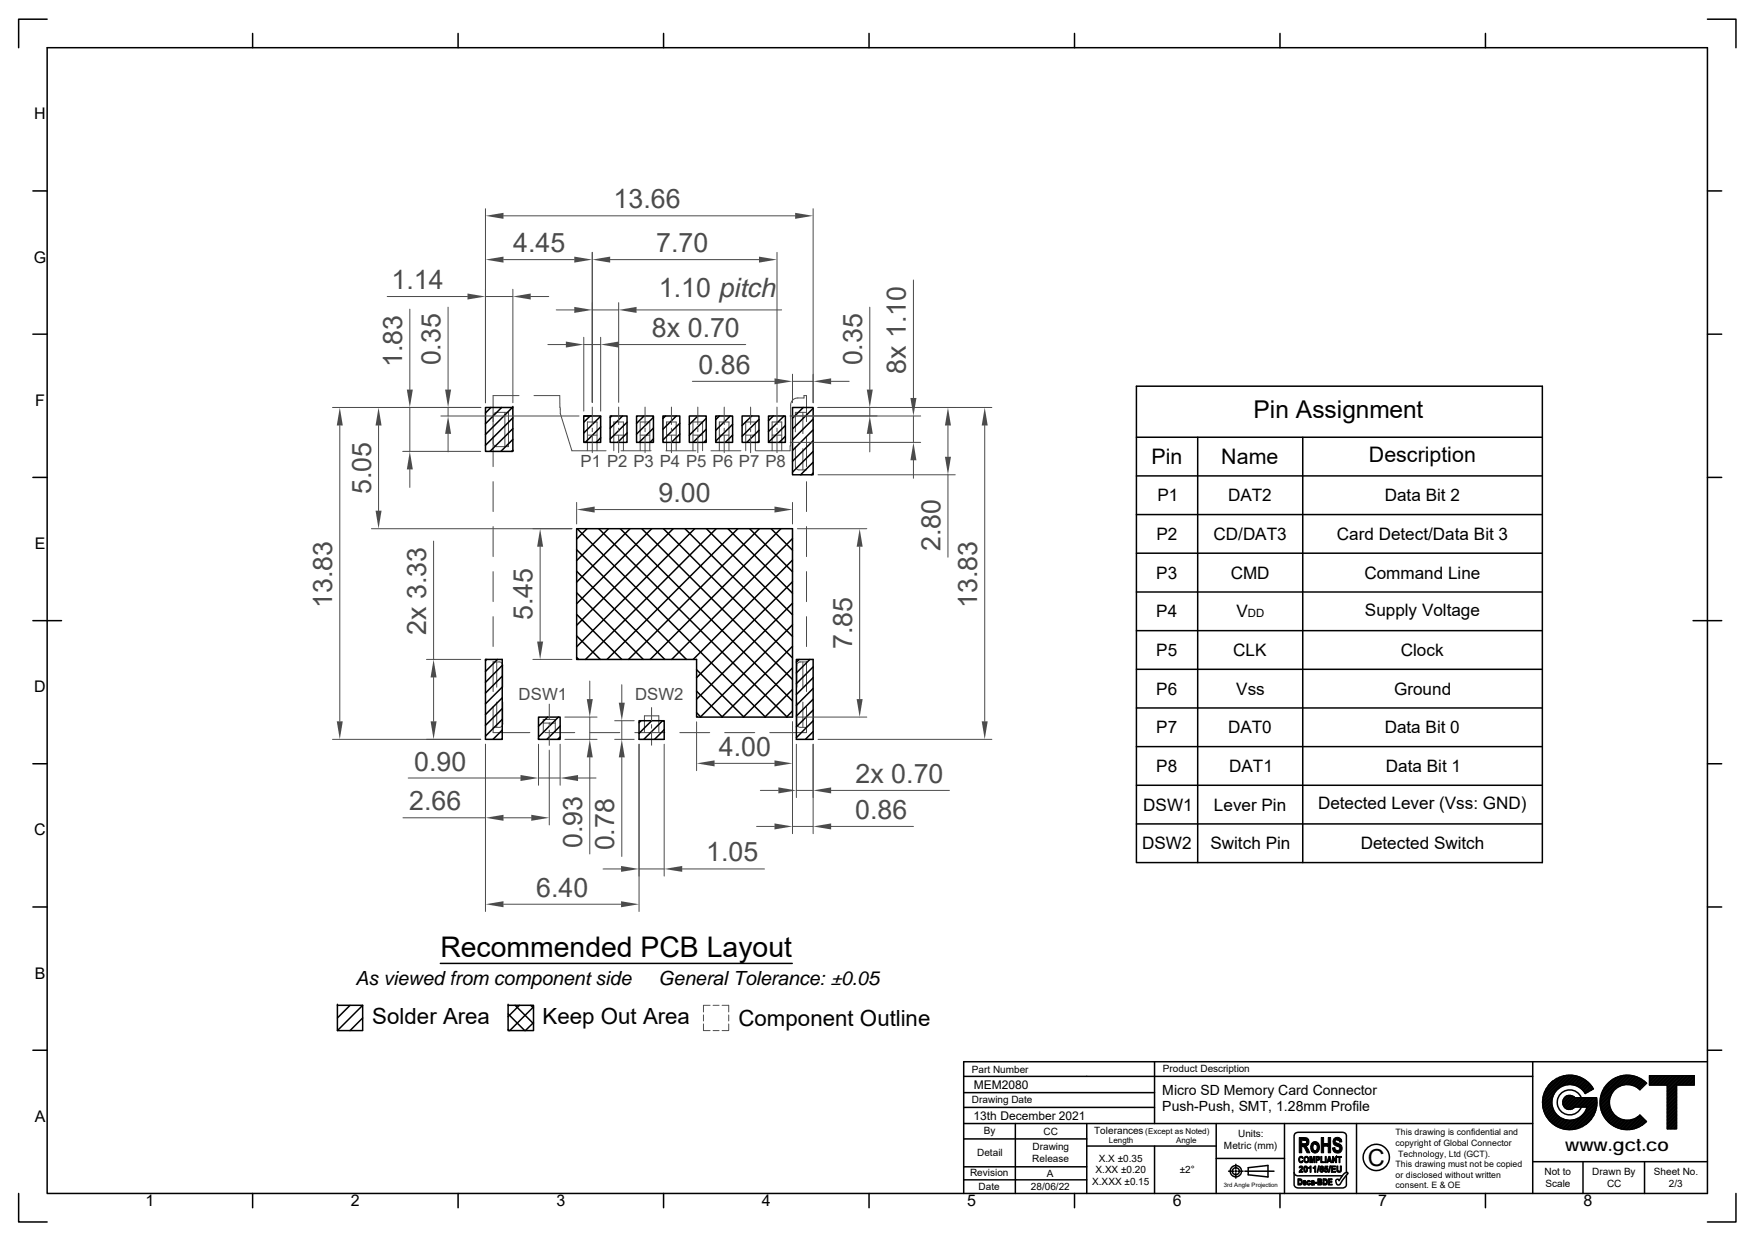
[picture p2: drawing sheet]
<svg xmlns="http://www.w3.org/2000/svg" width="297mm" height="210mm" viewBox="0 0 297 210" stroke-linecap="round" stroke-linejoin="round" font-family="sans-serif">
<g fill="none" stroke="#4b4b4b" stroke-width=".17">
<path d="M82.2 35.3v32.8M85.2 36.5h49.4M137.6 35.3v32.8M83.5 70.4a.63 .63 0 0 1 .6-.6h2v5.8h-2a.61 .61 0 0 1-.6-.6M85.4 69.8v5.8M87.8 66.9h-4.3v12.1M90.4 66.9h4.3l.1 3 2 6.4h5.8M99.4 73.6h1.6M99.4 76.3v-4.9h1.6v4.9M103.9 73.6h1.6M103.9 76.3v-4.9h1.6v4.9M105.1 76.3h5.1"/>
<path d="M108.4 73.6h1.6M108.4 76.3v-4.9h1.6v4.9M112.7 76.3h5.1M112.8 73.6h1.6M112.8 76.3v-4.9h1.6v4.9M117.3 73.6h1.6M117.3 76.3v-4.9h1.6v4.9M120.3 76.3h5.1M121.8 73.6h1.6M121.8 76.3v-4.9h1.6v4.9M126.2 73.6h1.6M126.2 76.3v-4.9h1.6v4.9"/>
<path d="M130.7 73.6h1.6M130.7 76.3v-4.9h1.6v4.9M134.6 75.6v3.3a.61 .61 0 0 0 .6 .6h1.3M135.9 69.8v3.6M135.9 75.9v3.6M136.5 71.3v-4.4h-.4v.4a1.93 1.93 0 0 0-2.1 .7l-.2 .5-.1 7.8h-5.7M136.5 73.9v5.1M136.5 69.8h-1.9v3.3M83.5 81.5v5.1M83.5 89.1v5.1M83.5 96.7v5.1M136.5 81.5v5.1"/>
<path d="M136.5 89.1v5.1M136.5 96.7v5.1M83.5 112h1a.57 .57 0 0 1 .6 .6v3.7M83.5 104.3v5.1M83.5 111.9v5.1M83.5 119.6v4.4h6.2M84.1 112v4.3M84.1 118.8v4.3M85.1 118.8v3.7a.61 .61 0 0 1-.6 .6h-1M134.9 118.8v3.7a.6 .6 0 0 0 .6 .6h1M135.3 112h.1M135.9 112v4.3"/>
<path d="M135.9 118.8v4.3M136.5 104.3v5.1M136.5 111.9v5.1M136.5 119.6v4.4h-6.2M136.5 112h-1a.59 .59 0 0 0-.6 .6v3.7M91.9 122.4h2.1M91.9 124v-2.3h2.1v2.3M92.2 124h5.1M99.8 124h5.1M107.4 124h5.1M109.1 124v-2.9h2.4v2.9M115.1 124h5"/>
<path d="M122.7 124h5"/>
</g>
<g fill="none" stroke="#000" stroke-width=".25">
<path d="M82.2 68.9h4.6v7.5h-4.6zM83.1 68.9l-.9 1M84.9 68.9l-2.7 2.8M86.7 68.9l-4.5 4.6M86.8 76.2l-.2 .2M86.8 74.3l-2 2.1M86.8 68.9h.1M86.8 72.5l-3.9 3.9M86.8 70.7l-4.6 4.6M98.8 70.4h2.9v4.5h-2.9zM98.8 70.4h1.4M99.9 70.4l-1.1 1"/>
<path d="M101.7 72.2l-2.6 2.7M101.7 70.4l-2.9 2.9M101.7 74.1l-.8 .8M103.3 70.4h2.8v4.5h-2.8zM103.5 70.4l-.2 .2M105.4 70.4l-2.1 2.1M106.1 73.3l-1.6 1.6M106.1 71.4l-2.8 2.9M107.7 70.4h2.9v4.5h-2.9zM109 70.4l-1.3 1.2M110.6 70.6l-2.9 2.9M110.6 72.4l-2.4 2.5"/>
<path d="M110.6 74.3l-.6 .6M112.2 70.4h2.9v4.5h-2.9zM112.6 70.4l-.4 .4M114.5 70.4l-2.3 2.2M115.1 71.6l-2.9 2.9M115.1 73.4l-1.5 1.5M116.7 70.4h2.8v4.5h-2.8zM118.1 70.4l-1.4 1.4M119.5 74.5l-.4 .4M119.5 72.6l-2.2 2.3M119.5 70.8l-2.8 2.8M121.1 70.4h2.9v4.5h-2.9z"/>
<path d="M121.8 70.4l-.7 .6M123.6 70.4l-2.5 2.4M124 73.6l-1.2 1.3M124 71.8l-2.9 2.8M125.6 70.4h2.9v4.5h-2.9zM127.2 70.4l-1.6 1.6M128.5 72.8l-2.1 2.1M128.5 71l-2.9 2.8M128.5 74.6l-.3 .3M130.1 70.4h2.8v4.5h-2.8zM130.9 70.4l-.8 .8M132.7 70.4l-2.6 2.6"/>
<path d="M132.9 72l-2.8 2.8M132.9 73.8l-1 1.1M134.1 68.9h3.5v11.4h-3.5zM136 68.9l-1.9 1.9M137.6 69.1l-3.5 3.5M137.6 70.9l-3.5 3.5M137.6 72.7l-3.5 3.5M137.6 74.6l-3.5 3.4M137.6 76.4l-3.5 3.5M137.6 78.2l-2.1 2.1M137.6 80l-.2 .3M82.2 111.6h2.8"/>
<path d="M82.4 111.6l-.2 .2M84.2 111.6l-2 2M85 112.6l-2.8 2.9M85 114.4l-2.8 2.9M85 116.3l-2.8 2.8M85 118.1l-2.8 2.8M85 119.9l-2.8 2.8M135.3 111.6l-.5 .4M137.1 111.6l-2.3 2.3M137.6 112.8l-2.8 2.9M137.6 114.7l-2.8 2.8M137.6 116.5l-2.8 2.8"/>
<path d="M137.6 118.3l-2.8 2.9M85 121.7l-2.8 2.9M85 123.5l-1.6 1.6M91.1 121.3h3.7v3.8h-3.7zM91.1 125.1h.1M92.7 121.3l-1.6 1.6M94.5 121.3l-3.4 3.4M94.8 124.7l-.4 .4M94.8 122.9l-2.2 2.2M108.2 125.1v-3.2h4.2v3.2M108.5 121.9l-.3 .4M110.3 121.9l-2.1 2.2"/>
<path d="M112.1 121.9l-3.1 3.2M112.4 123.5l-1.6 1.6M134.8 125.1v-13.5h2.8v13.5M137.6 120.1l-2.8 2.9M137.6 122l-2.8 2.8M137.6 123.8l-1.3 1.3"/>
</g>
<g fill="#4b4b4b">
<path d="M82.2 36.5l3-.5v1z"/>
<path d="M134.6 36l3 .5-3 .5z"/>
</g>
<g fill="none" stroke="#4b4b4b" stroke-width=".17">
<path d="M100.2 42.7v25.4M103.3 43.9h25.2M131.5 42.7v25.4M100.2 68.9v2.9M100.2 72.4v.7M100.2 73.6v3M104.7 68.9v2.9M104.7 72.4v.7M104.7 73.6v3M109.2 68.9v2.9M109.2 72.4v.7M109.2 73.6v3"/>
<path d="M113.6 68.9v2.9M113.6 72.4v.7M113.6 73.6v3M118.1 68.9v2.9M118.1 72.4v.7M118.1 73.6v3M122.6 68.9v2.9M122.6 72.4v.7M122.6 73.6v3M127 68.9v2.9M127 72.4v.7M127 73.6v3"/>
<path d="M131.5 68.9v2.9M131.5 72.4v.7M131.5 73.6v3"/>
</g>
<g fill="#4b4b4b">
<path d="M100.2 43.9l3.1-.5v1z"/>
<path d="M128.5 43.4l3 .5-3 .5z"/>
</g>
<path d="M138.5 68.9h29.4M166.7 72v50.1M138.5 125.1h29.4" fill="none" stroke="#4b4b4b" stroke-width=".17"/>
<g fill="#4b4b4b">
<path d="M166.7 68.9l.5 3.1h-1z"/>
<path d="M166.2 122.1h1l-.5 3z"/>
</g>
<path d="M138.5 68.9h23.2M160.4 72v5.3M138.5 80.3h23.2M160.4 80.3v14" fill="none" stroke="#4b4b4b" stroke-width=".17"/>
<g fill="#4b4b4b">
<path d="M160.4 68.9l.6 3.1h-1.1z"/>
<path d="M159.9 77.3h1.1l-.6 3z"/>
</g>
<path d="M117.2 64.5h13.9M134.1 63.3v4.8M134.1 64.5h3.5M137.6 63.3v4.8M140.7 64.5h3" fill="none" stroke="#4b4b4b" stroke-width=".17"/>
<g fill="#4b4b4b">
<path d="M137.6 64.5l3.1-.5v1z"/>
<path d="M131.1 64l3 .5-3 .5z"/>
</g>
<path d="M93 119.1v2.6M110.3 119.7v2.3M69.1 131.6h19M91.1 125.9v7M91.1 131.6h3.7M93 122.3v.6M93 123.5v2.6M94.8 125.9v7M97.8 131.6h3.1M110.3 122.6v.6M110.3 123.8v2.3" fill="none" stroke="#4b4b4b" stroke-width=".17"/>
<g fill="#4b4b4b">
<path d="M94.8 131.6l3-.5v1.1z"/>
<path d="M88.1 131.1l3 .5-3 .6z"/>
</g>
<path d="M108.2 125.9v22.3M112.4 125.9v22.3M102.1 147h3M108.2 147h4.2M115.5 147h13.9" fill="none" stroke="#4b4b4b" stroke-width=".17"/>
<g fill="#4b4b4b">
<path d="M105.1 146.5l3.1 .5-3.1 .5z"/>
<path d="M112.4 147l3.1-.5v1z"/>
</g>
<path d="M128.7 133.7h3M134.8 125.9v9M134.8 133.7h2.8M137.6 125.9v9M140.7 133.7h20" fill="none" stroke="#4b4b4b" stroke-width=".17"/>
<g fill="#4b4b4b">
<path d="M131.7 133.2l3.1 .5-3.1 .5z"/>
<path d="M137.6 133.7l3.1-.5v1z"/>
</g>
<path d="M105.2 115.9v3M104 121.9h3.3M104 125.1h3.3M105.2 121.9v3.2M105.2 128.2v16.7" fill="none" stroke="#4b4b4b" stroke-width=".17"/>
<g fill="#4b4b4b">
<path d="M104.7 118.9h1l-.5 3z"/>
<path d="M105.2 125.1l.5 3.1h-1z"/>
</g>
<path d="M99.8 115.2v3.1M95.6 121.3h5.4M95.6 125.1h5.4M99.8 121.3v3.8M99.8 128.2v16.3" fill="none" stroke="#4b4b4b" stroke-width=".17"/>
<g fill="#4b4b4b">
<path d="M99.3 118.3h1l-.5 3z"/>
<path d="M99.8 125.1l.5 3.1h-1z"/>
</g>
<path d="M69.4 52.3v13.6M68.2 68.9h13.2M68.2 76.4h13.2M69.4 68.9v7.5M69.4 79.4v3.1" fill="none" stroke="#4b4b4b" stroke-width=".17"/>
<g fill="#4b4b4b">
<path d="M69.4 76.4l.5 3h-1z"/>
<path d="M68.9 65.9h1l-.5 3z"/>
</g>
<path d="M154.6 47.4v19.9M133.7 70.4h22.1M133.7 74.9h22.1M154.6 70.4v4.5M154.6 77.9v3" fill="none" stroke="#4b4b4b" stroke-width=".17"/>
<g fill="#4b4b4b">
<path d="M154.6 74.9l.5 3h-1z"/>
<path d="M154.1 67.3h1l-.5 3.1z"/>
</g>
<path d="M86.8 76.3l-.1 .1M85 111.6v13.5h-2.8v-13.5M117.9 111.6h-20.3v-22.1h36.5v31.8M108.2 125.1h4.2M134.8 125.1h2.8" fill="none" stroke="#000" stroke-width=".25"/>
<path d="M65.5 50.2h13.6M82.2 48.9v19.2M82.2 50.2h4.6M86.8 48.9v19.2M89.8 50.2h3.1" fill="none" stroke="#4b4b4b" stroke-width=".17"/>
<g fill="#4b4b4b">
<path d="M86.8 50.2l3-.5v1z"/>
<path d="M79.1 49.7l3.1 .5-3.1 .5z"/>
</g>
<path d="M90.2 89.5h6.6M91.4 92.5v16M90.2 111.6h6.6" fill="none" stroke="#4b4b4b" stroke-width=".17"/>
<g fill="#4b4b4b">
<path d="M91.4 89.5l.5 3h-1z"/>
<path d="M90.9 108.5h1l-.5 3.1z"/>
</g>
<path d="M97.6 85v3.7M100.6 86.2h30.5M134.1 85v3.7" fill="none" stroke="#4b4b4b" stroke-width=".17"/>
<g fill="#4b4b4b">
<path d="M131.1 85.7l3 .5-3 .5z"/>
<path d="M97.6 86.2l3-.5v1z"/>
</g>
<g fill="none" stroke="#000" stroke-width=".25">
<path d="M97.6 93l18.6 18.6M97.6 96.7l14.9 14.9M97.7 89.5l31.9 31.8M99.4 89.5l-1.8 1.7M101.3 89.5l31.9 31.8M103 89.5l-5.4 5.4M105 89.5l29.1 29.1M106.6 89.5l-9 9M108.6 89.5l25.5 25.5M110.3 89.5l-12.7 12.7M112.3 89.5l21.8 21.8M113.9 89.5l-16.3 16.3"/>
<path d="M115.9 89.5l18.2 18.2M117.6 89.5l-20 19.9M119.6 89.5l14.5 14.5M121.2 89.5l-22.1 22.1M123.2 89.5l10.9 10.9M124.9 89.5l-22.2 22.1M126.9 89.5l7.2 7.2M128.5 89.5l-22.1 22.1M130.5 89.5l3.6 3.6M132.2 89.5l-22.2 22.1M134.1 98.4l-16.2 16.3M134.1 94.8l-16.8 16.8"/>
<path d="M134.1 91.1l-20.4 20.5M97.6 100.3l11.3 11.3M97.6 104l7.6 7.6M97.6 107.6l4 4M97.6 111.2l.3 .4M117.9 113.3l8 8M117.9 117l4.4 4.3M117.9 111.6v9.7h16.2M134.1 116.7l-4.6 4.6M134.1 113l-8.3 8.3M134.1 109.4l-11.9 11.9M134.1 105.7l-15.6 15.6"/>
<path d="M134.1 102.1l-16.2 16.2M117.9 120.6l.7 .7M134.1 120.3l-1 1"/>
</g>
<path d="M117.9 122.1v8.3M120.9 129.2h10.2M134.1 122.1v8.3" fill="none" stroke="#4b4b4b" stroke-width=".17"/>
<g fill="#4b4b4b">
<path d="M117.9 129.2l3-.5v1z"/>
<path d="M131.1 128.7l3 .5-3 .5z"/>
</g>
<path d="M135 89.5h11.7M145.5 92.5v25.8M135 121.3h11.7" fill="none" stroke="#4b4b4b" stroke-width=".17"/>
<g fill="#4b4b4b">
<path d="M145.5 89.5l.5 3h-1z"/>
<path d="M145 118.3h1l-.5 3z"/>
</g>
<path d="M128.1 139.8h3M134.1 139.8h3.5M134.1 122.1v19M137.6 125.9v15.2M140.7 139.8h13.9" fill="none" stroke="#4b4b4b" stroke-width=".17"/>
<g fill="#4b4b4b">
<path d="M131.1 139.3l3 .5-3 .5z"/>
<path d="M137.6 139.8l3.1-.5v1z"/>
</g>
<g fill="none" stroke="#000" stroke-width=".25">
<path d="M8 3.2h-4.8v4.9M8 8.1h281v193.8h-281zM42.8 5.7v2.4M77.5 5.7v2.4M112.3 5.7v2.4M147.1 5.7v2.4M181.9 5.7v2.4M216.6 5.7v2.4M251.4 5.7v2.4M289 3.2h4.8v4.9M5.6 32.3h2.4M289 32.3h2.4"/>
<path d="M5.6 56.5h2.4M289 56.5h2.4M192.3 74h68.7M192.3 65.3h68.7v80.7h-68.7zM202.7 74v72M220.5 74v72M5.6 80.8h2.4M192.3 80.5h68.7M192.3 87.1h68.7M192.3 93.6h68.7M289 80.8h2.4M5.6 105h4.8"/>
<path d="M192.3 100.2h68.7M192.3 106.7h68.7M192.3 113.2h68.7M192.3 119.8h68.7M286.6 105h4.8M5.6 129.2h2.4M192.3 126.3h68.7M192.3 132.9h68.7M192.3 139.4h68.7M289 129.2h2.4M5.6 153.5h2.4M289 153.5h2.4"/>
<path d="M5.6 177.7h2.4M57.1 170.1h4.3v4.3h-4.3zM57.1 170.1h.1M59.2 170.1l-2.1 2.1M61.4 172.2l-2.2 2.2M61.4 170.1l-4.3 4.3M74.5 163h59.6M86 171.6l2.8 2.8M86 174.2l.2 .2M86 170.1h4.3v4.3h-4.3zM86 170.1h.1M87.2 170.1l3.1 3.1"/>
<path d="M87.9 170.1l-1.9 1.9M89.8 170.1l.5 .5M90.3 170.4l-4 4M90.3 173l-1.4 1.4M195.4 179.6v10.5M259.4 179.6v22.3M289 179.6h-125.9v22.3M289 177.7h2.4M163.1 182.1h96.3M163.1 190.1h96.3M163.1 192.7h20.8M163.1 197.4h20.8"/>
<path d="M163.1 187.4h32.3M163.1 184.9h32.3M163.1 199.6h20.8M171.9 190.1v11.8M183.9 190.1v11.8M183.9 193.9h21.9M195.4 193.9v8M205.8 196h11.6M205.8 190.1v11.8M207.9 198.2h.9M209 198.2h.3M209.2 197v.8"/>
<path d="M209.2 198v.3M209.2 198.5v.8M209.5 198.2h.9M210.7 198.2h4.9M211.3 197.6l3.3-.4v1.9l-3.3-.3zM217.4 190.1v11.8M219 198.4a.76 .76 0 0 0 1.1 .6h7.1M226.1 199.7a.29 .29 0 0 1 .3-.2 .29 .29 0 0 1 .3 .3l.1-.3a1.65 1.65 0 0 1 1.2-1.1l.1 .2-1.3 1.7a.35 .35 0 0 1-.3 .2 .35 .35 0 0 1-.3-.2zM227.9 198.4v-5.8a.79 .79 0 0 0-.2-.9 .79 .79 0 0 0-.9-.1h-5.9a3 3 0 0 0-1.7 .2 13.7 13.7 0 0 0-.2 3.9v3.1a3.6 3.6 0 0 0 .1 1.9 2.65 2.65 0 0 0 1.8 .3h5.2a2.31 2.31 0 0 0 1.6-.1l.2-.3v-1.8M229.6 190.1v11.8M259.4 196.6h29.6M262.6 186.6l-1.3 1.4"/>
<path d="M262.7 186.4l-1.4 1.4M262.7 186.8l-1.3 1.3M262.7 186.1l-1.5 1.5M262.7 187.1l-1.3 1.2M262.7 185.9l-1.5 1.5M262.7 187.2l-1.2 1.3M262.8 187.4l-1.2 1.2M262.8 182.9l-.7 .8M262.8 185.5l-1.7 1.7M262.8 187.6l-1.1 1.2M262.9 187.8l-1.2 1.1M263 187.9l-1.2 1.2"/>
<path d="M263 185.1l-1.9 1.9M263.1 188.1l-1.2 1.1M263.2 188.2l-1.2 1.1M263.2 188.4l-1.1 1.1M263.4 188.5l-1.1 1.1M263.5 188.6l-1.1 1.1M263.5 182.5l-1.9 1.9M263.6 188.7l-1.1 1.2M263.7 188.9l-1.1 1.1M263.8 189l-1.1 1.1M263.9 182.3l-2.5 2.5M264 189l-1.2 1.2"/>
<path d="M264.1 189.2l-1.1 1.1M264.3 189.2l-1.2 1.2M264.3 182.1l-3 3.1M264.4 189.3l-1.1 1.2M264.6 189.4l-1.2 1.1M264.6 182l-3.4 3.5M264.8 189.4l-1.2 1.2M264.9 182l-3.8 3.8M265 189.5l-1.3 1.2M265.2 189.5l-1.3 1.3M265.2 182l-4.1 4.1M265.3 185.4l-.7 .7"/>
<path d="M265.3 189.6l-1.2 1.2M265.5 181.9l-4.4 4.4M265.6 185.3l-1.1 1.1M265.6 189.6l-1.4 1.3M265.7 181.9l-4.6 4.6M265.8 185.3l-1.3 1.4M265.8 189.6l-1.4 1.4M265.9 181.9l-4.8 4.9M266 185.4l-1.5 1.5M266.1 189.6l-1.5 1.4M266.1 182l-1.9 1.9M266.2 185.4l-1.6 1.6"/>
<path d="M266.3 185.5l-1.6 1.7M266.3 189.5l-1.5 1.6M266.4 182l-1.7 1.7M266.5 185.6l-1.7 1.7M266.6 182l-1.6 1.6M266.6 185.8a1.26 1.26 0 0 0-1.8-.1 1.19 1.19 0 0 0-.2 1.3 1.19 1.19 0 0 0 1.1 .7l.9-.4M266.6 187.3h2M266.6 185.7l-1.7 1.7M266.7 189.4l-1.7 1.7M266.7 182.1l-1.4 1.4M266.8 185.7l-1.8 1.8M266.9 182.1l-1.4 1.4"/>
<path d="M267 185.7l-1.8 1.9M267.1 189.2l-1.9 1.9M267.1 182.2l-1.3 1.3M267.3 185.7l-2 2M267.3 182.2l-1.3 1.3M267.5 182.3l-1.3 1.2M267.5 185.7l-2 2M267.6 182.4l-1.2 1.2M267.7 185.7a2.12 2.12 0 0 0-3.3-.9 2.12 2.12 0 0 0 0 3.4 2.12 2.12 0 0 0 3.3-.9M267.8 185.7l-2 2M267.8 182.4l-1.2 1.2M267.9 196.6v5.3"/>
<path d="M267.9 182.5l-1.1 1.2M268 185.7l-1.9 2M268.1 182.6l-1.2 1.2M268.2 182.7l-1.1 1.1M268.2 185.7l-1.5 1.6M268.4 182.8l-1.2 1.1M268.5 185.7l-1.6 1.6M268.5 182.9l-1.1 1.1M268.6 183l-1.1 1.1M268.7 185.7l-1.6 1.6M268.8 183.1l-1.1 1.1M268.9 183.2l-1.1 1.1"/>
<path d="M268.9 185.7l-1.5 1.6M269 183.3l-1.1 1.1M269.1 183.5l-1.1 1.1M269.2 185.7l-1.6 1.6M269.2 183.6l-1.1 1.1M269.3 183.7l-1.1 1.1M269.4 189.3l-1 .9M269.4 185.7l-1.6 1.6M269.4 183.8l-1.1 1.2M269.5 184l-.8 .8M269.6 184.1l-.4 .4M269.6 185.7l-1.5 1.6"/>
<path d="M269.7 184.2a4.6 4.6 0 0 0-7.7-.4 4.6 4.6 0 0 0 2.6 7.2 4.6 4.6 0 0 0 5.6-5.3h-3.6M269.7 184.2l-1.4 .8a3 3 0 0 0-4.8-.6 3 3 0 0 0 .7 4.7 3 3 0 0 0 4.4-1.8M269.8 188.7l-2 1.9M269.9 185.7l-1.6 1.6M270 188.2l-2.6 2.6M270.1 187.9l-3.1 3.1M270.1 185.7l-1.6 1.6M270.2 187.5l-3.5 3.5M270.2 185.9l-1.6 1.6M270.2 187.3l-3.8 3.8M270.3 186.1l-1.9 1.8M270.3 186.3l-4.9 4.8"/>
<path d="M270.3 186.7l-4.4 4.4M270.3 187l-4.2 4.1M270.3 186.5l-4.7 4.6M272.4 186.3l-1.4 1.4M272.4 186.5l-1.4 1.4M272.4 186.8l-1.3 1.3M272.4 186l-1.5 1.5M272.4 187l-1.3 1.2M272.4 183.1a4.6 4.6 0 0 1 6.3 .2l-1.1 1.1a3 3 0 0 0-4.3 0 3 3 0 0 0 0 4.3 3 3 0 0 0 4.3 0l1.1 1.1a4.6 4.6 0 0 1-6.6-.2 4.6 4.6 0 0 1 .3-6.5zM272.4 187.2l-1.2 1.2M272.5 187.4l-1.2 1.2M272.5 185.7l-1.6 1.6"/>
<path d="M272.5 187.5l-1.1 1.2M272.6 187.7l-1.2 1.2M272.6 185.4l-1.8 1.7M272.7 187.9l-1.2 1.1M272.8 188l-1.2 1.2M272.9 188.2l-1.2 1.1M272.9 184.9l-2.1 2M272.9 188.3l-1.1 1.1M273 182.6l-1.5 1.5M273.1 188.4l-1.2 1.2M273.2 188.6l-1.1 1.1M273.3 188.7l-1.1 1.1"/>
<path d="M273.4 188.8l-1.1 1.1M273.5 182.3l-2.3 2.3M273.5 188.9l-1.1 1.1M273.7 189l-1.2 1.1M273.8 189.1l-1.1 1.1M273.9 182.2l-2.8 2.8M273.9 189.2l-1.1 1.1M274.1 189.3l-1.2 1.1M274.2 182.1l-3.2 3.3M274.3 189.3l-1.2 1.2M274.4 189.4l-1.2 1.2M274.5 182l-3.6 3.7"/>
<path d="M274.6 189.5l-1.2 1.2M274.8 189.5l-1.2 1.2M274.8 182l-4 3.9M275 189.5l-1.3 1.3M275.1 181.9l-4.3 4.3M275.2 189.6l-1.3 1.3M275.3 181.9l-4.5 4.5M275.4 189.6l-1.3 1.3M275.6 181.9l-4.8 4.8M275.7 189.6l-1.4 1.4M275.8 182l-2.1 2M276 189.5l-1.6 1.5"/>
<path d="M276 182l-1.8 1.7M276.2 182l-1.6 1.6M276.3 189.4l-1.6 1.7M276.4 182l-1.5 1.5M276.6 182.1l-1.4 1.4M276.6 189.3l-1.8 1.8M276.8 182.1l-1.4 1.4M276.9 182.2l-1.3 1.3M277.1 182.3l-1.3 1.2M277.2 189l-2.1 2.1M277.3 182.3l-1.2 1.3M277.4 182.4l-1.2 1.2"/>
<path d="M277.6 182.5l-1.2 1.2M277.6 188.8l-2.3 2.3M277.7 182.6l-1.1 1.1M277.8 188.9l-2.3 2.2M277.9 189l-2.1 2.1M277.9 182.7l-1.1 1.1M278 189.1l-2 2M278 182.8l-1.1 1.1M278.1 189.2l-1.8 1.8M278.2 182.8l-1.1 1.2M278.2 189.4l-1.6 1.6M278.3 183l-1.1 1.1"/>
<path d="M278.3 196.6v5.3M278.4 189.5l-1.4 1.3M278.4 183.1l-1.1 1.1M278.5 189.6l-1.1 1.1M278.6 183.2l-1.1 1.1M278.6 189.7l-.7 .7M279.2 182h7.5v1.6h-2.9v7.4h-1.6v-7.4h-3zM279.2 182v.1M279.5 182l-.3 .3M279.7 182l-.5 .5M279.9 182l-.7 .8M280.2 182l-1 1"/>
<path d="M280.4 182l-1.2 1.2M280.6 182l-1.4 1.5M280.9 182l-1.6 1.6M281.1 182l-1.6 1.6M281.3 182l-1.5 1.6M281.6 182l-1.6 1.6M281.8 182l-1.6 1.6M282 182l-1.5 1.6M282.3 182l-1.6 1.6M282.5 182l-1.6 1.6M282.7 182l-1.5 1.6M283 182l-1.6 1.6"/>
<path d="M283.2 182l-1.5 1.6M283.5 182l-1.6 1.6M283.7 182l-1.6 1.6M283.8 190.4l-.6 .6M283.8 190.2l-.9 .8M283.8 189.9l-1.1 1.1M283.8 189.7l-1.3 1.3M283.8 189.5l-1.6 1.5M283.8 190.9l-.1 .1M283.8 190.7l-.4 .3M283.8 183.8l-1.6 1.6M283.8 184.1l-1.6 1.5"/>
<path d="M283.8 184.3l-1.6 1.6M283.8 184.5l-1.6 1.6M283.8 184.8l-1.6 1.5M283.8 185l-1.6 1.6M283.8 185.3l-1.6 1.5M283.8 185.5l-1.6 1.6M283.8 185.7l-1.6 1.6M283.8 186l-1.6 1.5M283.8 186.2l-1.6 1.6M283.8 186.4l-1.6 1.6M283.8 186.7l-1.6 1.5M283.8 186.9l-1.6 1.6"/>
<path d="M283.8 187.1l-1.6 1.6M283.8 187.4l-1.6 1.5M283.8 187.6l-1.6 1.6M283.8 187.8l-1.6 1.6M283.8 188.1l-1.6 1.5M283.8 188.3l-1.6 1.6M283.8 188.5l-1.6 1.6M283.8 188.8l-1.6 1.5M283.8 189l-1.6 1.6M283.8 189.2l-1.6 1.6M283.9 182l-1.7 1.8M284.2 182l-2 2"/>
<path d="M284.4 182l-2.2 2.2M284.6 182l-2.4 2.5M284.9 182l-2.7 2.7M285.1 182l-2.9 2.9M285.3 182l-3.1 3.2M285.6 182l-1.6 1.6M285.8 182l-1.6 1.6M286 182l-1.5 1.6M286.3 182l-1.6 1.6M286.5 182l-1.6 1.6M286.7 182.7l-.8 .9M286.7 182.5l-1.1 1.1"/>
<path d="M286.7 182.3l-1.3 1.3M286.7 182l-1.5 1.6M286.7 183.4l-.1 .2M286.7 183.2l-.3 .4M286.7 183l-.6 .6M3.2 201.9v4.9h4.8M42.8 201.9v2.5M77.5 201.9v2.5M112.3 201.9v2.5M147.1 201.9v2.5M181.9 201.9v2.5M216.6 201.9v2.5"/>
<path d="M251.4 201.9v2.5M293.8 201.9v4.9h-4.8"/>
<circle cx="209.2" cy="198.2" r=".96"/>
<circle cx="209.2" cy="198.2" r=".59"/>
<circle cx="232.9" cy="195.8" r="2.22"/>
</g>
<path d="M62.9 68.9h18.5M64.1 72v14.4M62.9 89.5h33.9M119.1 173.3v1.1h1.1M119.1 171.7v1M120.2 170.1h-1.1v1.1M120.7 170.1h1M120.7 174.4h1M122.2 170.1h1.1v1.1M123.3 173.3v1.1h-1.1M123.3 171.7v1" fill="none" stroke="#4b4b4b" stroke-width=".17"/>
<g fill="#000" stroke="#000" stroke-width=".17">
<path d="M219.9 197.4h.3l-.1 .2h-.2z" fill-rule="evenodd"/>
<path d="M219.7 199.4l.5 .1 .1 .1h-.4v.7l.4 .1-.1 .1h-.5z" fill-rule="evenodd"/>
<path d="M220 195.7h.3l.2 .1-.4 .1-.1 .2 .1 .4 .4 .1-.2 .2-.3-.1-.2-.3v-.4z" fill-rule="evenodd"/>
<path d="M220 197.4a.35 .35 0 0 1 .5 0 .35 .35 0 0 1-.1 .5l-.2 .3h.3v.2h-.6l.1-.4a.44 .44 0 0 0 .3-.6z" fill-rule="evenodd"/>
<path d="M219.9 199.6h.4l.1 .1-.1 .7-.4-.1h.2a.43 .43 0 0 0 0-.6z" fill-rule="evenodd"/>
<path d="M220.2 196.6l.2-.3 .2 .1-.1 .2z" fill-rule="evenodd"/>
<path d="M220.2 195.8h.3l.1 .2h-.2z" fill-rule="evenodd"/>
<path d="M220.6 199.9h.2l-.1 .2h.4v.1h-.4l.1 .2h.3l-.1 .1h-.3l-.1-.1z" fill-rule="evenodd"/>
<path d="M219.9 192.5h1.3l.3 .4h-1.2v.7h1.1l-.3 .4h-.8v1.1h-.4z" fill-rule="evenodd"/>
<path d="M220.7 195.9l.4-.1a.38 .38 0 0 0-.2 .4 .38 .38 0 0 0 .2 .4h.3l-.2 .2-.3-.1-.2-.4z" fill-rule="evenodd"/>
<path d="M220.6 199.8h.4l.1 .3h-.4h.2v-.1l-.3-.1z" fill-rule="evenodd"/>
<path d="M220.8 197.4l.3-.1 .1 .1-.3 .1v.6l.3 .1-.1 .2-.3-.1-.1-.2z" fill-rule="evenodd"/>
<path d="M220.4 194h.7l.6 1.1h-.5l-.5-1z" fill-rule="evenodd"/>
<path d="M220.8 195.8a.5 .5 0 0 1 .7 0 .5 .5 0 0 1 0 .7l-.4 .1 .2-.2v-.4l-.1-.1z" fill-rule="evenodd"/>
<path d="M221 197.4l.3 .1-.1 .7h-.2l.1-.2v-.4z" fill-rule="evenodd"/>
<path d="M221.3 199.9h.2l-.1 .1v.3l.4 .1-.1 .1h-.3l-.1-.1z" fill-rule="evenodd"/>
<path d="M220.6 192.9h.9v.1l-.1 .6h-1.1h.5a.34 .34 0 0 0 .3-.3 .34 .34 0 0 0-.2-.4z" fill-rule="evenodd"/>
<path d="M221.5 197.5l.2 .1-.2 .1z" fill-rule="evenodd"/>
<path d="M221.3 199.8l.3-.1 .2 .3-.5-.1z" fill-rule="evenodd"/>
<path d="M221.5 197.5l.4-.2v1.1h-.2v-.8z" fill-rule="evenodd"/>
<path d="M221.7 195.7h.3l-.2 1h-.1z" fill-rule="evenodd"/>
<path d="M222 195.7l.1 .7-.1 .3-.2-.8z" fill-rule="evenodd"/>
<path d="M222 199.8l.3-.1 .1 .2h-.3v.1l-.2-.1z" fill-rule="evenodd"/>
<path d="M222.2 197.5l.3 .1-.3 .1z" fill-rule="evenodd"/>
<path d="M222.2 199.9h.2l.1 .5h-.3l.1-.2-.3-.1 .3-.1z" fill-rule="evenodd"/>
<path d="M222.3 195.7h.2l-.1 .2-.2 .8h-.2z" fill-rule="evenodd"/>
<path d="M222.5 195.7v1h-.1v-.8z" fill-rule="evenodd"/>
<path d="M222 193.4a.67 .67 0 0 1 1.2 .1l-.6 .1a.61 .61 0 0 0-.4 .5 .61 .61 0 0 0 .4 .6h-.6l-.2-.7z" fill-rule="evenodd"/>
<path d="M222.2 197.5l.5-.2v1.1h-.2v-.8z" fill-rule="evenodd"/>
<path d="M223.2 197.3h.1l-.2 1.1h-.2z" fill-rule="evenodd"/>
<path d="M222.7 195.7h.5l.2 .1h-.5v.4h.5l-.2 .1h-.3v.4h-.2z" fill-rule="evenodd"/>
<path d="M222.6 193.6l.6-.1a.92 .92 0 0 1 0 1.1 .92 .92 0 0 1-1 .4l-.2-.3h.6a.63 .63 0 0 0 .3-.6 .63 .63 0 0 0-.3-.5z" fill-rule="evenodd"/>
<path d="M223 195.8h.4v.4h-.5l.3-.1-.1-.2z" fill-rule="evenodd"/>
<path d="M223 199.4l.6 .1 .1 .1h-.5v.3h.5h-.1l.1 .2h-.5v.2h.6l-.2 .2h-.6z" fill-rule="evenodd"/>
<path d="M223.3 199.6h.4v.3h-.5l.3-.1v-.2z" fill-rule="evenodd"/>
<path d="M223.5 195.7h.2v.9h.5v.1h-.7z" fill-rule="evenodd"/>
<path d="M223.6 197.7h.3h-.3z" fill-rule="evenodd"/>
<path d="M223.5 197.4l.3-.1 .2 .1-.4 .1v.2l.4 .1-.4 .1v.2l.1 .1h-.3v-.1z" fill-rule="evenodd"/>
<path d="M223.7 197.8h.3a.34 .34 0 0 1 0 .4 .34 .34 0 0 1-.5 .1l-.1-.1 .4-.1z" fill-rule="evenodd"/>
<path d="M223.7 197.4h.3v.1z" fill-rule="evenodd"/>
<path d="M223.6 192.5h.4v1l.8 .4h-.8v1.2h-.4z" fill-rule="evenodd"/>
<path d="M223.9 199.4l.5 .1 .2 .1h-.5v.7l.5 .1-.1 .1h-.6z" fill-rule="evenodd"/>
<path d="M224.3 195.7h.2v1h-.2z" fill-rule="evenodd"/>
<path d="M224.1 198.1l.6 .1-.4 .2z" fill-rule="evenodd"/>
<path d="M224.4 197.7h.2z" fill-rule="evenodd"/>
<path d="M224.2 199.6h.4v.8l-.5-.1h.3l.1-.2v-.4z" fill-rule="evenodd"/>
<path d="M224.5 197.8h.2v.4h-.2l.1-.1z" fill-rule="evenodd"/>
<path d="M224.3 197.3h.4v.2h-.3v.2l.3 .1-.5 .1z" fill-rule="evenodd"/>
<path d="M225.1 197.3h.1l-.2 1.1h-.2z" fill-rule="evenodd"/>
<path d="M224.9 195.7h.2l-.2 .6 .3 .2h-.4l-.1 .2h-.1z" fill-rule="evenodd"/>
<path d="M225.1 195.7l.3 1h-.2v-.2l-.3-.2h.2l-.1-.4z" fill-rule="evenodd"/>
<path d="M224.8 192.5h.4v2.6h-.4v-1.2l-.8-.4h.8z" fill-rule="evenodd"/>
<path d="M224.8 199.4h.7v.2h-.5v.3h.4v.2h-.4v.2h.5v.2h-.7z" fill-rule="evenodd"/>
<path d="M225.5 195.7h.2v1h-.2z" fill-rule="evenodd"/>
<path d="M225.7 195.7l.4 .7v.3l-.4-.7z" fill-rule="evenodd"/>
<path d="M225.5 194.2h.4l.1 .3 .4 .2h-.7z" fill-rule="evenodd"/>
<path d="M225.3 197.3h.8v.1h-.6v.3h.5v.2h-.5v.3h.6v.2h-.8z" fill-rule="evenodd"/>
<path d="M226.1 195.7v1h.1v-1z" fill-rule="evenodd"/>
<path d="M225.7 192.8a.79 .79 0 0 1 1.3 .1h-.7a.28 .28 0 0 0-.3 .3 .28 .28 0 0 0 .3 .2 .82 .82 0 0 1 .8 1.2 .82 .82 0 0 1-1.4 .1h.7a.38 .38 0 0 0 .4-.5 .38 .38 0 0 0-.5-.3l-.3-.1a.77 .77 0 0 1-.3-1z" fill-rule="evenodd"/>
<path d="M226.3 197.3h.1l.1 .8 .2 .1h-.4z" fill-rule="evenodd"/>
<path d="M226.3 192.9h.7l.1 .3h-.4l-.2-.3z" fill-rule="evenodd"/>
<path d="M226.8 197.3h.2v.8a.42 .42 0 0 1-.6 .2l-.1-.1 .5-.1z" fill-rule="evenodd"/>
<path d="M226.4 195.7h.7v.1h-.3v.9h-.2v-.9h-.2z" fill-rule="evenodd"/>
<path d="M220.9 200.3l.2 .1h-.3z" fill-rule="evenodd"/>
<path d="M221.7 200.2l.1 .1v.1h-.3z" fill-rule="evenodd"/>
<path d="M221.9 200.4l.4 .1h-.2z" fill-rule="evenodd"/>
<path d="M221.9 200.2h.4h-.2v.2h.4v.1l-.6-.1z" fill-rule="evenodd"/>
<path d="M222.6 200h.3v.2h-.3z" fill-rule="evenodd"/>
<path d="M223.4 200.1h.3l.1 .2h-.6h.4l-.1-.2z" fill-rule="evenodd"/>
</g>
<g fill="#4b4b4b">
<path d="M64.1 68.9l.5 3.1h-1z"/>
<path d="M63.6 86.4h1l-.5 3.1z"/>
</g>
<path d="M147.2 52v13.9M133.7 70.4h14.7M138.5 68.9h9.9M147.2 68.9v1.5M147.2 73.4v3.1" fill="none" stroke="#4b4b4b" stroke-width=".17"/>
<g fill="#4b4b4b">
<path d="M147.2 70.4l.5 3h-1z"/>
<path d="M146.7 65.9h1l-.5 3z"/>
</g>
<path d="M75.8 52v13.9M74.6 70.4h23.4M74.6 68.9h6.8M75.8 68.9v1.5M75.8 73.4v3.1" fill="none" stroke="#4b4b4b" stroke-width=".17"/>
<g fill="#4b4b4b">
<path d="M75.8 70.4l.5 3h-1z"/>
<path d="M75.3 65.9h1l-.5 3z"/>
</g>
<path d="M56.3 68.9h25.1M57.5 72v50.1M56.3 125.1h25.1" fill="none" stroke="#4b4b4b" stroke-width=".17"/>
<g fill="#4b4b4b">
<path d="M57.5 68.9l.5 3.1h-1z"/>
<path d="M57 122.1h1l-.5 3z"/>
</g>
<path d="M68.2 138.4h14M82.2 125.9v13.7M85.2 138.4h4.7M93 126.9v12.7" fill="none" stroke="#4b4b4b" stroke-width=".17"/>
<g fill="#4b4b4b">
<path d="M89.9 137.9l3.1 .5-3.1 .5z"/>
<path d="M82.2 138.4l3-.5v1z"/>
</g>
<path d="M82.2 125.9v28.3M108.2 125.9v28.3M85.2 153h19.9" fill="none" stroke="#4b4b4b" stroke-width=".17"/>
<g fill="#4b4b4b">
<path d="M82.2 153l3-.5v1z"/>
<path d="M105.1 152.5l3.1 .5-3.1 .5z"/>
</g>
<path d="M73.4 91.6v20M72.2 111.6h9.2M73.4 114.6v7.5M72.2 125.1h9.2" fill="none" stroke="#4b4b4b" stroke-width=".17"/>
<g fill="#4b4b4b">
<path d="M72.9 122.1h1l-.5 3z"/>
<path d="M73.4 111.6l.5 3h-1z"/>
</g>
<path d="M82.2 42.7v25.4M85.2 43.9h12M100.2 42.7v25.4" fill="none" stroke="#4b4b4b" stroke-width=".17"/>
<g fill="#4b4b4b">
<path d="M97.2 43.4l3 .5-3 .5z"/>
<path d="M82.2 43.9l3-.5v1z"/>
</g>
<path d="M92.7 58.3h3.1M98.8 57.1v12.5M98.8 58.3h2.9M101.7 57.1v12.5M104.7 58.3h21.5" fill="none" stroke="#4b4b4b" stroke-width=".17"/>
<g fill="#4b4b4b">
<path d="M95.8 57.8l3 .5-3 .5z"/>
<path d="M101.7 58.3l3-.5v1z"/>
</g>
<path d="M94.1 52.4h3.1M100.2 51.2v16.9M100.2 52.4h4.5M104.7 51.2v16.9M107.7 52.4h24.6" fill="none" stroke="#4b4b4b" stroke-width=".17"/>
<g fill="#4b4b4b">
<path d="M97.2 51.9l3 .5-3 .5z"/>
<path d="M104.7 52.4l3-.5v1z"/>
</g>
<text font-size="4.8" x="74.5" y="162">Recommended PCB Layout</text>
<g font-size="4.5" fill="#4b4b4b">
<text x="103.8" y="35.2">13.66</text>
<text x="86.8" y="42.7">4.45</text>
<text x="111.1" y="42.7">7.70</text>
<text x="66.3" y="48.9">1.14</text>
<text x="111.5" y="50.3">1.10 pitch</text>
<text x="110.3" y="57">8x 0.70</text>
<text x="68.1" y="62.2" transform="rotate(-90 68.1 62.2)">1.83</text>
<text x="74.6" y="61.8" transform="rotate(-90 74.6 61.8)">0.35</text>
<text x="118.2" y="63.3">0.86</text>
<text x="145.9" y="61.8" transform="rotate(-90 145.9 61.8)">0.35</text>
<text x="153.3" y="63.3" transform="rotate(-90 153.3 63.3)">8x 1.10</text>
<text x="62.8" y="83.6" transform="rotate(-90 62.8 83.6)">5.05</text>
<text x="111.5" y="84.9">9.00</text>
<text x="159.2" y="93.2" transform="rotate(-90 159.2 93.2)">2.80</text>
<text x="56.2" y="102.9" transform="rotate(-90 56.2 102.9)">13.83</text>
<text x="72.1" y="107.4" transform="rotate(-90 72.1 107.4)">2x 3.33</text>
<text x="90.1" y="105" transform="rotate(-90 90.1 105)">5.45</text>
<text x="165.4" y="102.9" transform="rotate(-90 165.4 102.9)">13.83</text>
<text x="144.2" y="109.8" transform="rotate(-90 144.2 109.8)">7.85</text>
<text x="70.1" y="130.4">0.90</text>
<text x="121.7" y="127.9">4.00</text>
<text x="69.3" y="137.1">2.66</text>
<text x="144.8" y="132.5">2x 0.70</text>
<text x="98.6" y="143.5" transform="rotate(-90 98.6 143.5)">0.93</text>
<text x="104" y="143.9" transform="rotate(-90 104 143.9)">0.78</text>
<text x="144.8" y="138.6">0.86</text>
<text x="119.5" y="145.7">1.05</text>
<text x="90.8" y="151.7">6.40</text>
</g>
<text font-size="4.1" x="212.2" y="70.7">Pin Assignment</text>
<text font-size="4" x="231.5" y="197.3">C</text>
<g font-size="3.8">
<text x="63" y="173.2">Solder Area</text>
<text x="91.8" y="173.2">Keep Out Area</text>
<text x="125" y="173.6">Component Outline</text>
</g>
<g font-size="3.6">
<text x="194.9" y="78.6">Pin</text>
<text x="206.7" y="78.5">Name</text>
<text x="231.7" y="78.2">Description</text>
</g>
<g font-size="3.3">
<text x="60.2" y="166.7">As viewed from component side</text>
<text x="111.4" y="166.7">General Tolerance: ±0.05</text>
</g>
<text font-size="3" x="264.9" y="194.8">www.gct.co</text>
<g font-size="2.9">
<text x="195.9" y="84.8">P1</text>
<text x="207.9" y="84.8">DAT2</text>
<text x="234.4" y="84.8">Data Bit 2</text>
<text x="195.7" y="91.4">P2</text>
<text x="205.4" y="91.4">CD/DAT3</text>
<text x="226.3" y="91.4">Card Detect/Data Bit 3</text>
<text x="195.7" y="97.9">P3</text>
<text x="208.3" y="97.9">CMD</text>
<text x="230.9" y="97.9">Command Line</text>
<text x="195.7" y="104.5">P4</text>
<text x="209.3" y="104.5">V</text>
<text x="231" y="104.2">Supply Voltage</text>
<text x="195.7" y="111">P5</text>
<text x="208.7" y="111">CLK</text>
<text x="237.1" y="111">Clock</text>
<text x="195.7" y="117.5">P6</text>
<text x="209.2" y="117.5">Vss</text>
<text x="236" y="117.5">Ground</text>
<text x="195.7" y="124.1">P7</text>
<text x="207.9" y="124.1">DAT0</text>
<text x="234.4" y="124.1">Data Bit 0</text>
<text x="195.7" y="130.6">P8</text>
<text x="208" y="130.6">DAT1</text>
<text x="234.6" y="130.6">Data Bit 1</text>
<text x="193.5" y="137.2">DSW1</text>
<text x="205.5" y="137.2">Lever Pin</text>
<text x="223.1" y="136.9">Detected Lever (Vss: GND)</text>
<text x="193.3" y="143.7">DSW2</text>
<text x="204.9" y="143.7">Switch Pin</text>
<text x="230.3" y="143.7">Detected Switch</text>
</g>
<g font-size="2.8" fill="#4b4b4b">
<text x="98.3" y="79.1">P1 P2 P3 P4 P5 P6 P7 P8</text>
<text x="87.8" y="118.4">DSW1</text>
<text x="107.5" y="118.4">DSW2</text>
</g>
<g font-size="2.7">
<text x="5.8" y="20.2">H</text>
<text x="5.7" y="44.4">G</text>
<text x="5.9" y="68.7">F</text>
<text x="5.9" y="92.9">E</text>
<text x="5.8" y="117.1">D</text>
<text x="5.8" y="141.4">C</text>
<text x="5.9" y="165.6">B</text>
<text x="5.9" y="189.8">A</text>
<text x="24.6" y="204.1">1</text>
<text x="59.4" y="204.1">2</text>
<text x="94.2" y="204.1">3</text>
<text x="128.9" y="204.1">4</text>
<text x="163.7" y="204.1">5</text>
<text x="198.5" y="204.1">6</text>
<text x="233.3" y="204.1">7</text>
<text x="268" y="204.1">8</text>
</g>
<g font-size="2.4">
<text x="196.7" y="185.2">Micro SD Memory Card Connector</text>
<text x="196.7" y="188.1">Push-Push, SMT, 1.28mm Profile</text>
</g>
<g font-size="2">
<text x="164.8" y="184.2">MEM2080</text>
<text x="164.7" y="189.5">13th December 2021</text>
</g>
<text font-size="1.9" x="211.2" y="104.5">DD</text>
<g font-size="1.7">
<text x="164.5" y="181.6">Part Number</text>
<text x="196.8" y="181.4">Product Description</text>
<text x="164.5" y="186.7">Drawing Date</text>
<text x="166.5" y="191.8">By</text>
<text x="185.2" y="191.8">Tolerances</text>
<text x="165.4" y="195.7">Detail</text>
<text x="174.7" y="196.7">Release</text>
<text x="174.8" y="194.7">Drawing</text>
<text x="176.6" y="192">CC</text>
<text x="186" y="196.6">X.X ±0.35</text>
<text x="207.2" y="194.4">Metric (mm)</text>
<text x="209.5" y="192.5">Units:</text>
<text x="164.2" y="199.1">Revision</text>
<text x="165.6" y="201.3">Date</text>
<text x="174.5" y="201.3">28/06/22</text>
<text x="177.2" y="199.1">A</text>
<text x="184.8" y="200.5">X.XXX ±0.15</text>
<text x="185.4" y="198.5">X.XX ±0.20</text>
<text x="199.7" y="198.5">±2°</text>
<text x="261.4" y="198.8">Not to</text>
<text x="261.6" y="200.8">Scale</text>
<text x="269.5" y="198.8">Drawn By</text>
<text x="272" y="200.8">CC</text>
<text x="279.9" y="198.8">Sheet No.</text>
<text x="282.5" y="200.8">2/3</text>
</g>
<g font-size="1.5">
<text x="236.2" y="193.9">copyright of Global Connector</text>
<text x="236.2" y="192.1">This drawing is confidential and</text>
<text x="236.2" y="197.5">This drawing must not be copied</text>
<text x="236.7" y="195.7">Technology, Ltd (GCT).</text>
<text x="236.2" y="201">consent. E &amp; OE</text>
<text x="236.2" y="199.2">or disclosed without written</text>
</g>
<g font-size="1.4">
<text x="193.8" y="191.8">(Except as Noted)</text>
<text x="187.7" y="193.4">Length</text>
<text x="199.1" y="193.4">Angle</text>
</g>
<text font-size="1" x="207.1" y="200.8">3rd Angle Projection</text>
</svg>
